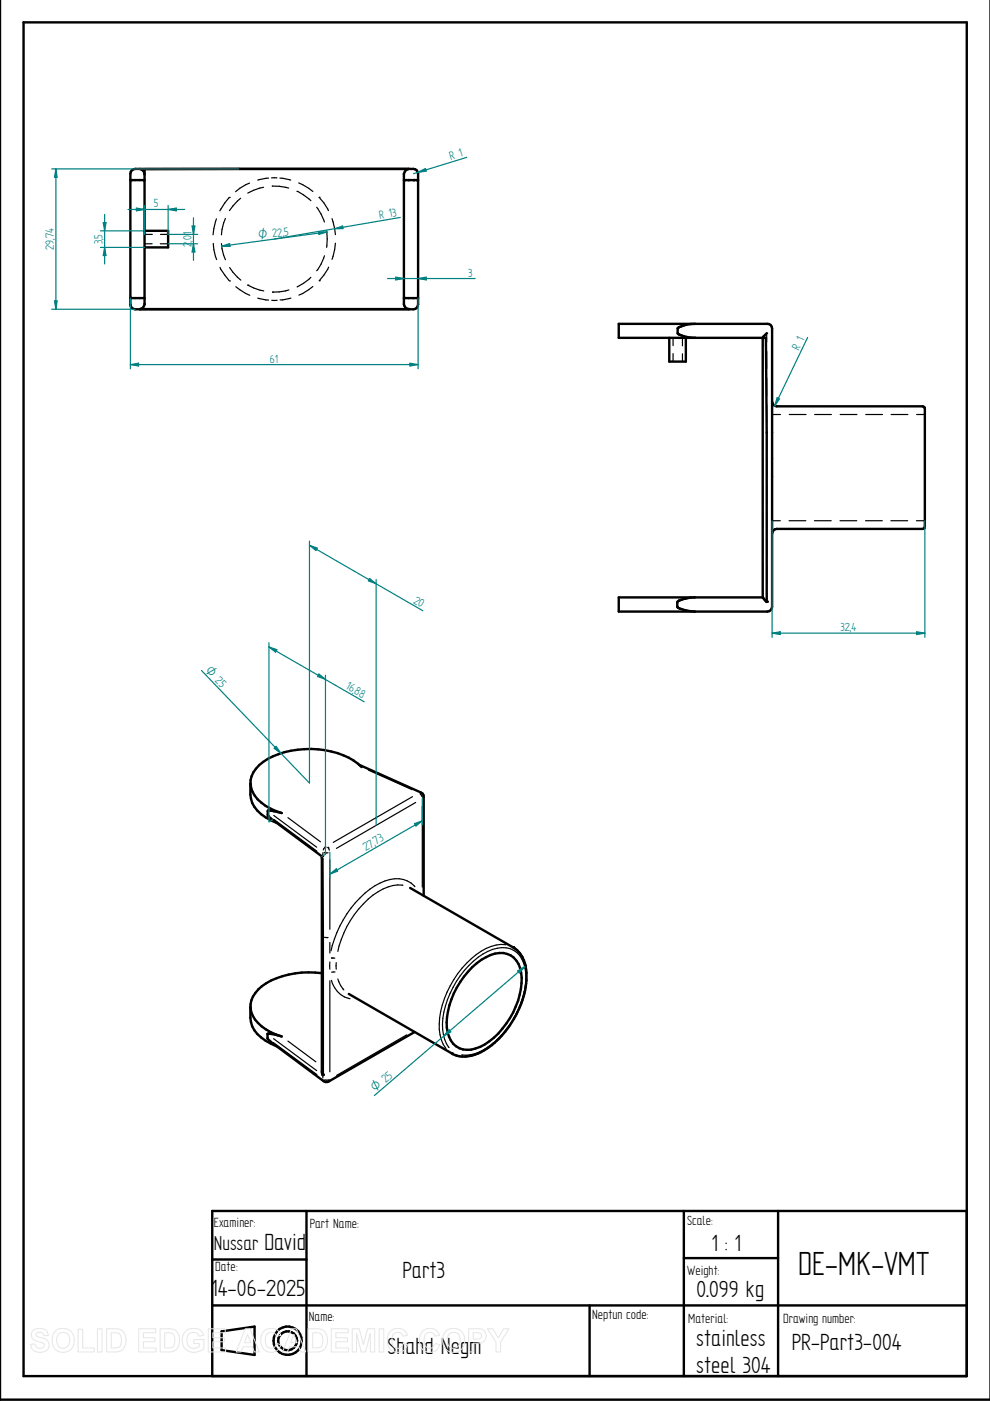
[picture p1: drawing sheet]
<svg xmlns="http://www.w3.org/2000/svg" width="210mm" height="297mm" viewBox="0 0 210 297" stroke-linecap="round" stroke-linejoin="round" font-family="sans-serif">
<g fill="none" stroke="#000" stroke-width=".51">
<path d="M0 0v296.8h209.9M5 4.7h200v287.1h-200zM27.6 38.2h3M27.9 36.1l.8-.3h59a1.01 1.01 0 0 1 .9 1v27.8a1.01 1.01 0 0 1-.9 1h-59a1.01 1.01 0 0 1-1.1-1v-27.8zM29.6 35.8a1.17 1.17 0 0 1 1 1.2M85.6 38.2h3M30.6 48.9h5v3.6h-5M27.6 63.2h3M29.6 65.5h57.1a1.1 1.1 0 0 1-1.1-.9v-27.8l.6-.8 .5-.2-56.1 .1v28.7a1.11 1.11 0 0 1-.9 .9M85.6 63.2h3M141.9 71.6v5.1h3.5v-5.1M147.4 68.7a7.2 7.2 0 0 0-3.7 .9v1.1a2.91 2.91 0 0 0 1.8 .7l1.9 .2"/>
<path d="M162.6 70.7l-.9 .9v55.1M163.7 85.1a1.01 1.01 0 0 0 1 1h30.9l.4 .3 .1 .3v24.9l-.3 .5h-31.1a1.01 1.01 0 0 0-1 1.1M147.3 126.7a6.6 6.6 0 0 0-3.6 .9l-.1 1.1a2.89 2.89 0 0 0 1.8 .7l1.9 .3M161.7 126.7l.7 .8M161.7 126.7h-30.5v3h31.5a1.01 1.01 0 0 0 1-1v-59.1a.94 .94 0 0 0-1-.9h-31.5v2.9h31.2l.2 20.1v35.9M53.1 166.2a6.2 6.2 0 0 0 3.2 4.7l1.1 .5 2.3 1-2.8-.6M56.8 171.9v.9l.6 .7 10.8 8.1v45.7l.2 .5M76.1 162.1l13.1 5.9 .6 .6v21.3M76.7 162.6a16 16 0 0 0-12.1-3.8 15.9 15.9 0 0 0-9.7 3.4 5.6 5.6 0 0 0-1.8 3.2 7.9 7.9 0 0 0 .8 5.7 9.2 9.2 0 0 0 4.8 3.4M68.2 181.9l.2 .3 .1 16.4v29.4M68.5 181.4l-.2 .1M87 188.3l21.8 12.6"/>
<path d="M53.1 213.7a7.6 7.6 0 0 0 5.4 5.6l1.2 .5-2.9-.6M68.2 206.3a18.1 18.1 0 0 0-12.7 2.8 6.3 6.3 0 0 0-2.4 3.8 7.2 7.2 0 0 0 1.5 6.3 11.2 11.2 0 0 0 4 2.6M87.9 218.8l-18.5 10.6-.8-.2-11.3-8.4-.6-.6v-1M100.1 205.1a9.5 9.5 0 0 1 6.7-3 4.4 4.4 0 0 1 3.7 4.1 16.7 16.7 0 0 1-8.7 15.8 4.9 4.9 0 0 1-5.7-.7 7.7 7.7 0 0 1-1.1-6.9 18.6 18.6 0 0 1 5.1-9.3zM108.8 200.8a7 7 0 0 1 2.8 6.7 20 20 0 0 1-9.6 15.6 6.3 6.3 0 0 1-6.2 .3l-21.8-12.7M68.4 227.8v.1M65 256.8v35M145 256.8v35M165 256.8v35M205 256.8h-160v35M45 267h20M45 276.8h160"/>
<path d="M125 276.8v15M145 266.7h20M47 282.3l7-1v6l-7-1z"/>
<circle cx="61" cy="284.3" r="3"/>
<circle cx="61" cy="284.3" r="2"/>
</g>
<g fill="#000">
<circle cx="86.6" cy="38.2" r=".25"/>
<circle cx="87.7" cy="38.2" r=".25"/>
<circle cx="29.7" cy="65.5" r=".25"/>
<circle cx="86.7" cy="65.5" r=".25"/>
<circle cx="161.7" cy="71.6" r=".25"/>
<circle cx="162.4" cy="127.5" r=".25"/>
<circle cx="162.5" cy="127.5" r=".25"/>
<circle cx="162.5" cy="127.6" r=".25"/>
<circle cx="162.6" cy="127.6" r=".25"/>
<circle cx="56.8" cy="171.9" r=".25"/>
<circle cx="68.3" cy="181.5" r=".25"/>
<circle cx="56.7" cy="219.2" r=".25"/>
<circle cx="56.8" cy="219.2" r=".25"/>
<circle cx="108.8" cy="200.8" r=".25"/>
<circle cx="68.4" cy="227.8" r=".25"/>
<circle cx="68.4" cy="227.9" r=".25"/>
<circle cx="95.8" cy="223.4" r=".25"/>
</g>
<g fill="none" stroke="#000" stroke-width=".25">
<path d="M27.7 38.5l-.1 .2M27.9 38.3h.1M28.2 38.2l-.3 .1M28.4 38.2h.3M29.6 38.2h.2M30.1 38.2h.1M30.1 38.2l.4 .2M30.6 38.6v.1M52.9 38.8l-2.1 1.1-.8 .7M55.9 39.7l-2.1 .6-1.3 .6M56.9 37.8l-2.2 .4M57.6 37.7h1.1"/>
<path d="M57.7 39.5h1.5l2 .4M59.4 37.8l2.2 .4M63.3 38.8l2.1 1.1 .9 .7M85.7 38.6l-.1 .1M85.9 38.3h.1M86.1 38.2l-.2 .1M86.4 38.2h.1M86.5 38.2h.1M87.8 38.2h.1M88 38.2h.1M88.3 38.3h.1M88.3 38.3l.2 .1"/>
<path d="M88.6 38.6v.1M30.6 51.7h1.7M30.6 49.7h1.7M34 51.7h1.6M34 49.7h1.6M45.2 51.6l.1 1.3 .6 2.1M45.9 46.4l-.6 2.1-.1 1.3M46.7 56.7l1.9 2.8M46.9 51.6l.2 1.1 .7 2.4M47.8 46.3l-.7 2.3-.2 1.2M48.6 41.9h.1M48.6 41.9l-.9 1.1-1.1 1.7"/>
<path d="M48.6 59.6h.1M48.7 56.7l.7 1 1.7 1.7M51 42l-1.6 1.6-.8 1.1M62.9 40.6l1.4 .7 1.6 1.2M65.9 58.8l-1.6 1.3-1.3 .7M67.1 43.9l1 1.5 .7 1.7M67.6 41.8h.1M67.7 59.5h.1M67.7 41.9l1 1.1 .9 1.7M68.8 54.2a8.9 8.9 0 0 1-1.7 3.2M69.3 48.9l.1 1.8-.1 1.8M69.7 56.6l-1 1.7-1 1.2"/>
<path d="M70.4 46.4l.7 3.3M71.1 51.6l-.1 1.3-.6 2.1M27.6 62.7l.1 .1M27.9 63l.3 .2M28.2 63.2h.1M28.4 63.2h.3M29.6 63.2h.2M30.4 63.1l-.3 .1M30.4 63.1h.1M30.6 62.7v.2M50 60.8l2.1 1.4 .9 .4M52.5 60.5l1.3 .5 2.1 .7"/>
<path d="M52.5 60.5h.1M54.7 63.2l2.2 .4M57.6 63.7h1.2M57.8 61.9h.1M61.3 61.5l-2.1 .4h-1.4M61.7 63.2l-2.3 .4M66.3 60.7l-2.1 1.5-.8 .4M85.6 62.7l.1 .1M85.9 63l.2 .2M86.1 63.2h.1M86.4 63.2h.3M87.7 63.2h.1"/>
<path d="M88.1 63.2h.1M88.4 63.1l-.3 .1M88.4 63.1h.1M88.6 62.7v.2M142.7 71.6v1.7M142.7 75v1.7M144.7 71.6v1.7M144.7 75v1.7M161.7 71.6h.1M161.7 71.6v1.8M161.7 75.3v3.7M161.8 71.5h.1"/>
<path d="M161.8 71.5l-.1 .1M162.2 71l-.2 .3M162.2 71h.1M162.6 70.7h.1M162.6 70.7v1.8M162.6 74.5v3.7M162.6 70.7l-.2 .1M161.7 80.8v3.7M161.7 86.3v3.6M161.7 91.8v3.6M161.7 97.3v3.6M162.6 80.1v3.8"/>
<path d="M162.6 85.9v3.7M162.6 91.6v3.7M162.6 97.2v3.8M163.7 87.9h1.8M167.3 87.9h3.6M172.7 87.9h3.6M178.1 87.9h3.6M183.6 87.9h3.5M188.9 87.9h3.6M194.4 87.9h1.7M161.7 102.8v3.6M161.7 108.3v3.6"/>
<path d="M161.7 113.8v3.6M161.7 119.3v3.6M162.6 103v3.7M162.6 108.7v3.7M162.6 114.3v3.8M163.7 110.4h1.7M167.3 110.4h3.6M172.7 110.4h3.5M178.1 110.4h3.6M183.5 110.4h3.6M188.9 110.4h3.5M194.3 110.4h1.8"/>
<path d="M143.7 128.4l.1 .5M143.8 128.9h.1M144.1 127.3l-.4 .3v.4M144.2 129h.1M144.3 129.1l.6 .1M144.5 127.2h.1M145.2 129.3l.3 .1M145.4 126.9l-.9 .3M145.5 129.4h.1M145.9 126.8h.1M146.6 126.7l-.7 .1M146.8 126.7h.2"/>
<path d="M147.2 126.7h.2M147.3 129.7h.1M161.7 126.7h.1M161.7 124.8v1.9M162.6 120.1v3.7M162.6 125.7v1.9M58 172.9l9.1 6.7M58.1 173.7l9.1 6.8M61 173.4l6.9 5.1M68.9 179.6l-.4 .6M68.9 179.6h.1M69.5 179.7h.1"/>
<path d="M69.5 179.7l.3 .6M78.1 163.3l9.3 4.1M87.5 168.9l-16.8 9.7M88.1 170.1l-16.8 9.8M89.1 168.3h.1M89.1 168l-.2 .1M89.1 168.3l.4 .7M89.5 170.9v17.2M89.8 169.1l-.1 .1M68.5 180.8v.4M68.7 180.8h.9M68.7 180.8h.1"/>
<path d="M68.8 198.7l.8 .1M69.9 182.3v14.7M69.9 199.8v2.3M85.4 187.7a9.3 9.3 0 0 0-7.3 2.9 21.2 21.2 0 0 0-6.5 11.1M88 188a5.4 5.4 0 0 0-6.4-1.2 18.1 18.1 0 0 0-8.8 8.2 22.8 22.8 0 0 0-2.6 6.6M69.9 207.9v19.3M69.9 204v1.5M70.3 207.9a5.2 5.2 0 0 0 3.9 3.9M70.3 203.1h.1M70.3 203.1l.7 .1M71 206.1h-.7M71.3 204.1v1.4"/>
<path d="M71.6 207.6l.6 1.4 .7 .9M86.2 219.4l-14.8 8.6M107.3 200.3a9.2 9.2 0 0 0-7.4 2.9 20.1 20.1 0 0 0-6.8 15.1 7.1 7.1 0 0 0 1.5 4M58 221.1l9.2 6.7M58 220.2l9.1 6.8M61 220.7l6 4.4M68.5 228.2v.4M68.5 228.9v.2M68.5 229.1h.1M68.8 228.9l.8 .1M69.6 229h.1M69.8 229.2h.1"/>
<path d="M69.9 229v.1M95.2 222.1a9.1 9.1 0 0 1-1.1-7.5 19.3 19.3 0 0 1 9.3-12.9 5.6 5.6 0 0 1 6.2 .3 7.6 7.6 0 0 1 1.8 6.7 19.6 19.6 0 0 1-9.5 14.2 6.8 6.8 0 0 1-4 .7"/>
</g>
<path d="M47 52.2l1.7-.6 .1 .6zM69.3 49.2l-22.3 3" fill="none" stroke="#008080" stroke-width=".25"/>
<path d="M47 52.2l1.7-.6 .1 .6z" fill="#008080"/>
<path d="M67.5 49.1l1.8 .1-1.7 .5z" fill="none" stroke="#008080" stroke-width=".25"/>
<path d="M67.5 49.1l1.8 .1-1.7 .5z" fill="#008080"/>
<path d="M71 48.5l1.6-.6 .1 .6zM84.9 46.1l-26.7 4.6" fill="none" stroke="#008080" stroke-width=".25"/>
<path d="M71 48.5l1.6-.6 .1 .6z" fill="#008080"/>
<path d="M30.6 43.6v6.1M35.6 44.4l1.8-.3v.6zM35.6 43.6v6.1" fill="none" stroke="#008080" stroke-width=".25"/>
<path d="M35.6 44.4l1.8-.3v.6z" fill="#008080"/>
<path d="M28.9 44.1l1.7 .3-1.7 .3z" fill="none" stroke="#008080" stroke-width=".25"/>
<path d="M28.9 44.1l1.7 .3-1.7 .3z" fill="#008080"/>
<path d="M27.1 44.4h12.1M35.6 49.7h6.3M35.6 51.7h6.3M40.7 47.9h.6l-.3 1.8z" fill="none" stroke="#008080" stroke-width=".25"/>
<path d="M40.7 47.9h.6l-.3 1.8z" fill="#008080"/>
<path d="M41 51.7l.3 1.7h-.6z" fill="none" stroke="#008080" stroke-width=".25"/>
<path d="M41 51.7l.3 1.7h-.6z" fill="#008080"/>
<path d="M21.3 48.9h9.3M21.3 52.5h9.3M21.9 47.2h.6l-.3 1.7zM41 46.2v9" fill="none" stroke="#008080" stroke-width=".25"/>
<path d="M21.9 47.2h.6l-.3 1.7z" fill="#008080"/>
<path d="M22.2 52.5l.3 1.7h-.6z" fill="none" stroke="#008080" stroke-width=".25"/>
<path d="M22.2 52.5l.3 1.7h-.6z" fill="#008080"/>
<path d="M22.2 45.5v10.5M83.9 58.8l1.7 .3-1.7 .3z" fill="none" stroke="#008080" stroke-width=".25"/>
<path d="M83.9 58.8l1.7 .3-1.7 .3z" fill="#008080"/>
<path d="M88.6 59.1l1.8-.3v.6z" fill="none" stroke="#008080" stroke-width=".25"/>
<path d="M88.6 59.1l1.8-.3v.6z" fill="#008080"/>
<path d="M88.6 36.5l1.6-.8 .2 .6zM99 33.4l-11.3 3.4M82.2 59.1h18.6" fill="none" stroke="#008080" stroke-width=".25"/>
<path d="M88.6 36.5l1.6-.8 .2 .6z" fill="#008080"/>
<path d="M11 35.8h39.6M11.9 35.8l.2 1.8h-.5zM11 65.6h17.7" fill="none" stroke="#008080" stroke-width=".25"/>
<path d="M11.9 35.8l.2 1.8h-.5z" fill="#008080"/>
<path d="M11.6 63.8h.5l-.2 1.8z" fill="none" stroke="#008080" stroke-width=".25"/>
<path d="M11.6 63.8h.5l-.2 1.8z" fill="#008080"/>
<path d="M11.9 35.8v29.8M27.6 63.2v15M86.9 77l1.7 .3-1.7 .3zM88.6 63.2v15" fill="none" stroke="#008080" stroke-width=".25"/>
<path d="M86.9 77l1.7 .3-1.7 .3z" fill="#008080"/>
<path d="M27.6 77.3l1.8-.3v.6z" fill="none" stroke="#008080" stroke-width=".25"/>
<path d="M27.6 77.3l1.8-.3v.6z" fill="#008080"/>
<path d="M27.6 77.3h61M171.2 71.5l-6.9 14.6M164.8 84.3l.5 .3-1 1.5z" fill="none" stroke="#008080" stroke-width=".25"/>
<path d="M164.8 84.3l.5 .3-1 1.5z" fill="#008080"/>
<path d="M42.7 142.2l22.9 23.8M58.5 158.2l1.1 1.5-1.5-1z" fill="none" stroke="#008080" stroke-width=".25"/>
<path d="M58.1 158.7l.4-.5 1.1 1.5z" fill="#008080"/>
<path d="M57 136.3v37.9l.8-.4M57 137.2l1.7 .6-.3 .5zM69 143.2v37.9l-.8 .5" fill="none" stroke="#008080" stroke-width=".25"/>
<path d="M57 137.2l1.7 .6-.3 .5z" fill="#008080"/>
<path d="M67.6 142.9l1.4 1.1-1.7-.6z" fill="none" stroke="#008080" stroke-width=".25"/>
<path d="M67.6 142.9l1.4 1.1-1.7-.6z" fill="#008080"/>
<path d="M57 137.2l20.2 11.6M87.9 174.6l1.6-.6-1.3 1.1zM89.5 169.3v5.6M69.9 180.7v5.5" fill="none" stroke="#008080" stroke-width=".25"/>
<path d="M87.9 174.6l1.6-.6-1.3 1.1z" fill="#008080"/>
<path d="M69.9 185.3l1.4-1.1 .3 .5z" fill="none" stroke="#008080" stroke-width=".25"/>
<path d="M69.9 185.3l1.4-1.1 .3 .5z" fill="#008080"/>
<path d="M89.5 174l-19.6 11.3M109.7 205.9l1.6-1-1.2 1.4zM111.3 204.9l-31.9 27.4" fill="none" stroke="#008080" stroke-width=".25"/>
<path d="M109.7 205.9l1.6-1-1.2 1.4z" fill="#008080"/>
<path d="M95.2 218.3l.4 .5-1.5 .9z" fill="none" stroke="#008080" stroke-width=".25"/>
<path d="M95.2 218.3l.4 .5-1.5 .9z" fill="#008080"/>
<path d="M163.7 110.4v24.7M196.1 110.4v24.7M163.7 134.2l1.7-.3v.6z" fill="none" stroke="#008080" stroke-width=".25"/>
<path d="M163.7 134.2l1.7-.3v.6z" fill="#008080"/>
<path d="M194.4 133.9l1.7 .3-1.7 .3z" fill="none" stroke="#008080" stroke-width=".25"/>
<path d="M194.4 133.9l1.7 .3-1.7 .3z" fill="#008080"/>
<path d="M65.6 115.6l1.7 .6-.3 .5zM65.6 114.7v51.3M79.8 122.9v52.1M163.7 134.2h32.4" fill="none" stroke="#008080" stroke-width=".25"/>
<path d="M65.6 115.6l1.7 .6-.3 .5z" fill="#008080"/>
<path d="M78.4 122.6l1.4 1.2-1.7-.7z" fill="none" stroke="#008080" stroke-width=".25"/>
<path d="M78.4 122.6l1.4 1.2-1.7-.7z" fill="#008080"/>
<path d="M65.6 115.6l24.1 13.9" fill="none" stroke="#008080" stroke-width=".25"/>
<g fill="none" stroke="#e6e6e6" stroke-width=".21">
<path d="M7 282.1a2.33 2.33 0 0 1 2.9 .2l.3 .9h-.9a.91 .91 0 0 0-.7-.7 .91 .91 0 0 0-1 .5l.1 .3 .5 .2a2.12 2.12 0 0 1 2.2 1.4 1.76 1.76 0 0 1-2.4 1.8l-.7-.2-.6-.7-.2-.8 .9-.1a1.05 1.05 0 0 0 .9 1 1.05 1.05 0 0 0 1.1-.7 1.7 1.7 0 0 0-1.6-.8 1.39 1.39 0 0 1-.8-2.3zM11.7 282.3a2.47 2.47 0 0 1 3.1-.2 2.47 2.47 0 0 1 .8 3 2.4 2.4 0 0 1-3 1.5 2.4 2.4 0 0 1-1.5-3.1zM12.4 282.9a1.39 1.39 0 0 1 1.7-.3 1.39 1.39 0 0 1 .7 1.5 1.41 1.41 0 0 1-1.4 1.8 1.41 1.41 0 0 1-1.4-1.8l.1-.7zM16.6 281.8h.9v4h2.5v.8h-3.4zM20.7 281.7h.9v4.9h-.9zM20.7 286.6h.1M22.6 281.7h1.8a2.2 2.2 0 0 1 2.3 2.8 2.05 2.05 0 0 1-2.3 2.1h-1.8zM23.6 282.6a1.8 1.8 0 0 1 1.9 .5 2.03 2.03 0 0 1-.4 2.6l-1.5 .1zM29.4 281.7h3.6v.9h-2.6v1h2.5v.9h-2.5v1.3h2.7v.8h-3.7zM34 281.7h1.7a2.2 2.2 0 0 1 2.3 2.8 2.05 2.05 0 0 1-2.2 2.1h-1.8zM34.9 282.6a1.8 1.8 0 0 1 2 .5 2.03 2.03 0 0 1-.5 2.6l-1.5 .1zM39.3 282.3a2.56 2.56 0 0 1 3.6 .2l.3 .6-1 .2a1.36 1.36 0 0 0-1.6-.7 1.36 1.36 0 0 0-1 1.5 1.55 1.55 0 0 0 .8 1.6 1.55 1.55 0 0 0 1.8-.2v-.6h-1.1v-.9h2.1v2a2.7 2.7 0 0 1-4.5-1.2 2.79 2.79 0 0 1 .6-2.5z"/>
<path d="M44.2 281.7h3.6v.9h-2.7v1h2.5v.9h-2.5v1.3h2.7v.8h-3.6zM52 281.7h1l2 4.9h-1.1l-.4-1.1h-2l-.4 1.1h-1zM52.5 282.9l.7 1.8h-1.4zM55.9 282.3a2.15 2.15 0 0 1 3.6 .8l-.9 .2a1.24 1.24 0 0 0-1.6-.7 1.24 1.24 0 0 0-.7 1.5 1.25 1.25 0 0 0 .5 1.6 1.25 1.25 0 0 0 1.6-.3l.2-.6 1 .3a2.19 2.19 0 0 1-2.6 1.6 2.19 2.19 0 0 1-1.7-2.5l.1-.9zM61.8 281.7h1l2 4.9h-1l-.5-1.1h-2l-.4 1.1h-1zM62.3 282.9l.7 1.8h-1.4zM65.3 281.7h1.8a2.2 2.2 0 0 1 2.3 2.8 2.05 2.05 0 0 1-2.3 2.1h-1.8zM66.3 282.6a1.8 1.8 0 0 1 1.9 .5 2.03 2.03 0 0 1-.4 2.6l-1.5 .1zM70.2 281.7h3.6v.9h-2.6v1h2.5v.9h-2.5v1.3h2.7v.8h-3.7zM74.7 281.7h1.5l.8 3.4 .9-3.4h1.6v4.9h-1v-3.9l-1 3.9h-.9l-1-3.9v3.9h-.9zM80.4 281.7h1v4.9h-1zM80.4 286.6h.1"/>
<path d="M82.7 282.3a2.15 2.15 0 0 1 3.7 .8l-1 .2a1.24 1.24 0 0 0-1.6-.7 1.24 1.24 0 0 0-.7 1.5 1.25 1.25 0 0 0 .5 1.6 1.25 1.25 0 0 0 1.6-.3l.3-.6 .9 .3a2.19 2.19 0 0 1-2.6 1.6 2.19 2.19 0 0 1-1.7-2.5l.1-.9zM89.5 282.3a2.15 2.15 0 0 1 3.7 .8l-1 .2a1.24 1.24 0 0 0-1.5-.7 1.24 1.24 0 0 0-.8 1.5 1.25 1.25 0 0 0 .5 1.6 1.25 1.25 0 0 0 1.6-.3l.3-.6 .9 .3a2.19 2.19 0 0 1-2.5 1.6 2.19 2.19 0 0 1-1.8-2.5l.1-.9zM94.5 282.3a2.47 2.47 0 0 1 3.1-.2 2.47 2.47 0 0 1 .8 3 2.4 2.4 0 0 1-3 1.5 2.4 2.4 0 0 1-1.5-3.1zM95.2 282.9a1.39 1.39 0 0 1 1.7-.3 1.39 1.39 0 0 1 .7 1.5 1.41 1.41 0 0 1-1.4 1.8 1.41 1.41 0 0 1-1.4-1.8l.1-.7zM99.4 281.7h1.5a1.58 1.58 0 0 1 2 .8 1.58 1.58 0 0 1-.6 2.1l-.8 .1-1.2 .1v1.8h-.9zM100.3 282.6h.5a.87 .87 0 0 1 1.3 .8l-.5 .4-1.3 .1zM103.3 281.7h1.2l1.2 2 1.1-2h1.1l-1.8 2.9v2h-.9v-2z"/>
</g>
<path d="M129.2 281.9h12v5.7h-12z" fill="#fff" stroke="#fff" stroke-width=".35"/>
<text font-size="8" x="169.2" y="270.3">DE-MK-VMT</text>
<g font-size="5.6">
<text x="56" y="265">David</text>
<text x="150.8" y="265.2">1 : 1</text>
<text x="44.7" y="274.9">14-06-2025</text>
<text x="85.3" y="270.9">Part3</text>
<text x="147.7" y="275">0.099 kg</text>
<text x="82.1" y="287">Shahd Negm</text>
<text x="147.6" y="285.4">stainless</text>
<text x="167.9" y="286.2">PR-Part3-004</text>
<text x="147.6" y="291.1">steel 304</text>
</g>
<text font-size="4.8" x="45.3" y="265">Nussar</text>
<g font-size="3.2">
<text x="45.3" y="260.1">Examiner:</text>
<text x="65.7" y="260.3">Part Name:</text>
<text x="145.7" y="259.6">Scale:</text>
<text x="45.6" y="269.6">Date:</text>
<text x="145.7" y="270.3">Weight:</text>
<text x="65.5" y="280">Name:</text>
<text x="125.5" y="279.6">Neptun code:</text>
<text x="145.9" y="280.5">Material:</text>
<text x="166.1" y="280.4">Drawing number:</text>
</g>
<g font-size="2.8" fill="#008080">
<text x="95.6" y="34" transform="rotate(-17 95.6 34)">R 1</text>
<text x="32.6" y="44">5</text>
<text x="80.6" y="46.4" transform="rotate(-10 80.6 46.4)">R 13</text>
<text x="11.4" y="53" transform="rotate(-90 11.4 53)">29,74</text>
<text x="21.7" y="51.8" transform="rotate(-90 21.7 51.8)">3,5</text>
<text x="40.6" y="52.3" transform="rotate(-90 40.6 52.3)">2,01</text>
<text x="60.3" y="50" transform="rotate(-8 60.3 50)">5</text>
<text x="99.2" y="58.6">3</text>
<text x="57.2" y="76.9">61</text>
<text x="169.4" y="74.4" transform="rotate(-64 169.4 74.4)">R 1</text>
<text x="87.5" y="127.8" transform="rotate(30 87.5 127.8)">20</text>
<text x="178.2" y="133.8">32,4</text>
<text x="73.2" y="146" transform="rotate(30 73.2 146)">16,</text>
<text x="75" y="147" transform="rotate(30 75 147)">88</text>
<text x="79.7" y="179.2" transform="rotate(-30 79.7 179.2)">73</text>
<text x="77.6" y="180.4" transform="rotate(-30 77.6 180.4)">27,</text>
</g>
<g font-size="2.7" fill="#008080">
<text x="54.9" y="50.7" transform="rotate(-8 54.9 50.7)">O 22,</text>
<text x="43.4" y="142.3" transform="rotate(46 43.4 142.3)">O 25</text>
<text x="79.5" y="231.6" transform="rotate(-41 79.5 231.6)">O 25</text>
</g>
</svg>
